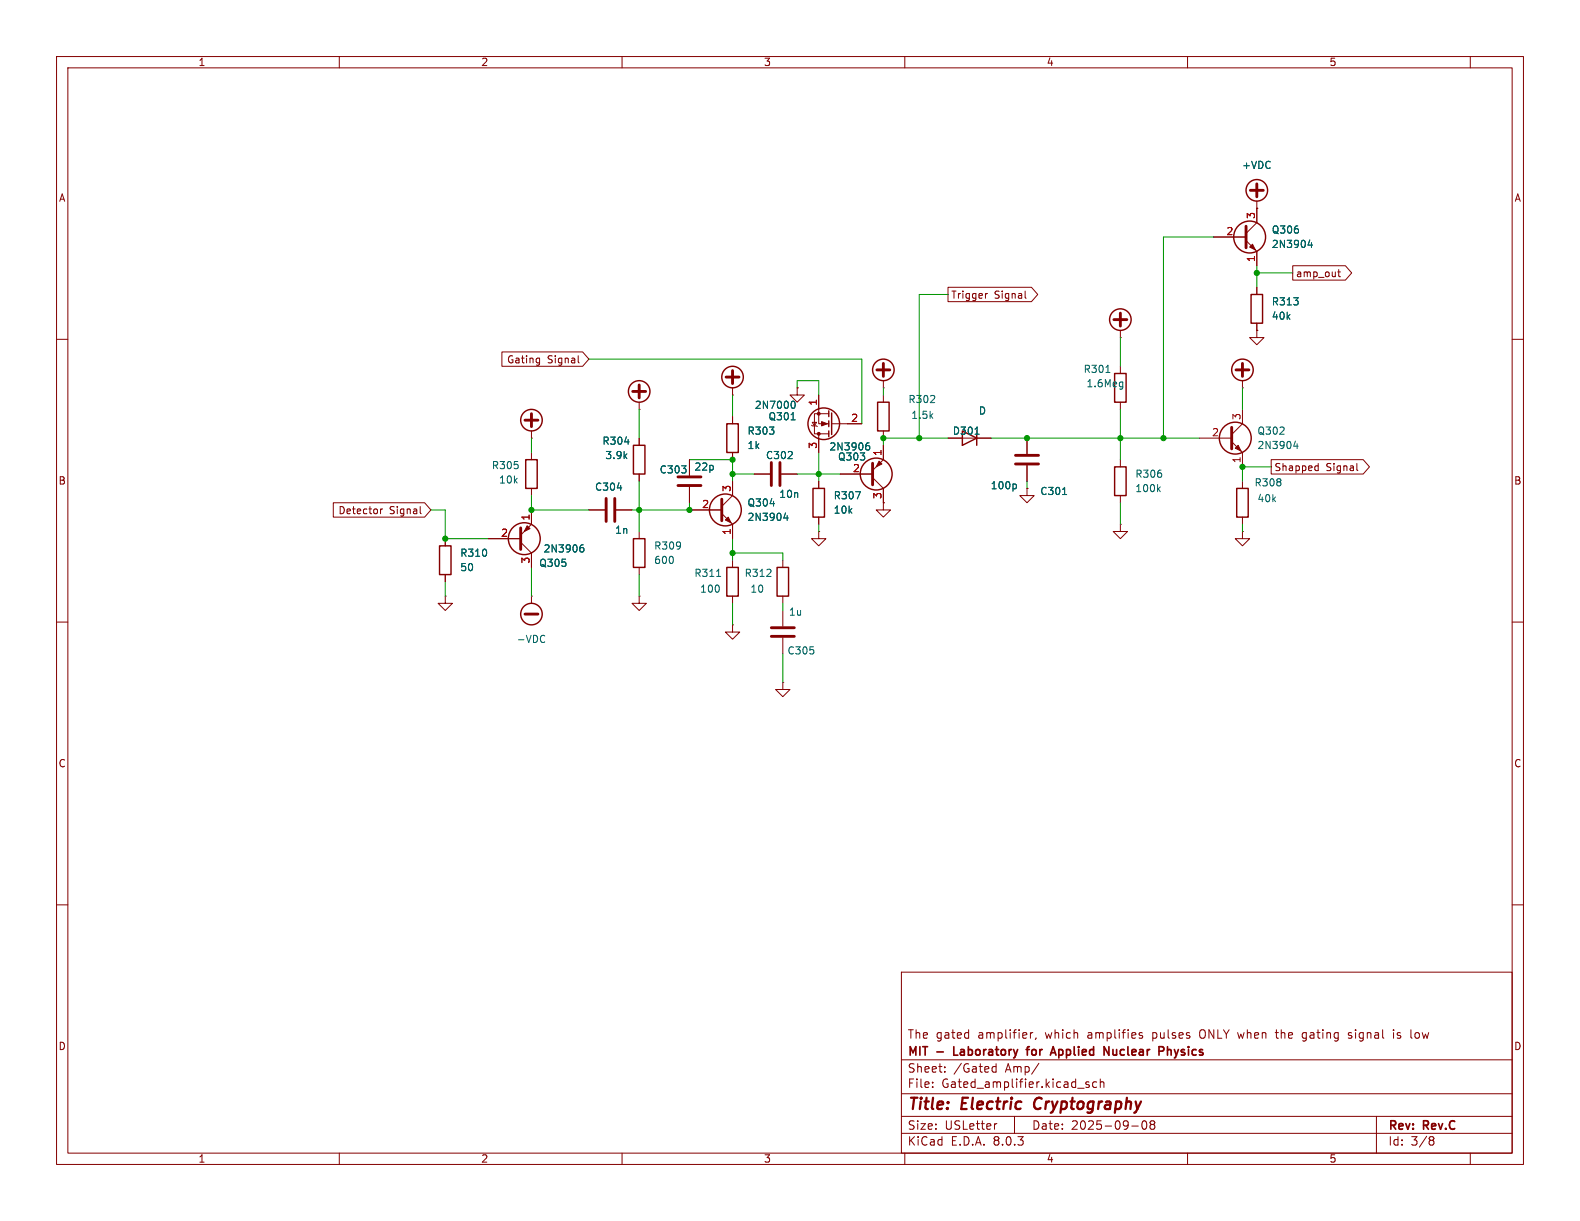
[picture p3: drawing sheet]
<svg xmlns="http://www.w3.org/2000/svg" width="279mm" height="216mm" viewBox="0 0 279 216" stroke-linecap="round" stroke-linejoin="round" font-family="sans-serif">
<g fill="none" stroke="#840000" stroke-width=".18">
<path d="M10 10h259.4v195.9h-259.4zM12 12h255.4v191.9h-255.4zM60 10v2M110 10v2M160 10v2M210 10v2M260 10v2M222.2 36.8h.1M222.2 35.6v3.8l-1.9 1.9M10 60h2M167.6 50.8h14.8l1.1 1.3-1.1 1.2h-14.8zM174.6 51.9l-.3 .1"/>
<path d="M181.3 51.5v1.1l.2 .1M198.1 59.7h.1M198.1 58.4v1.3M214.6 41.9h5.7M220.3 42.5l1.9 2v2.5M222.2 58.4v1.3h1.3l-1.3 1.3-1.2-1.3h1.2M222.2 58.4h.1M222.2 50.8v1.3M222.2 57.2v1.2M228.6 47h9.3l1.1 1.3-1.1 1.2h-9.3zM236.6 48.1h.4M236.7 47.7v1l.3 .2"/>
<path d="M267.4 60h2M88.8 62.2h14.2l1.1 1.3-1.1 1.3h-14.2zM94 77.5h.1M94 76.2v1.3M95.3 63.3l.1 .1M95.4 63.3v1.1l-.1 .1M95.4 64.1l-.1 .1M102.2 62.9v1.1l.2 .2M113 72.4h.1M113 71.1v1.3M113 77.5v1.2M129.5 69.9h.1"/>
<path d="M129.5 68.6v1.3M129.5 73.7v1.2M141 68.6v1.3h1.2l-1.2 1.2-1.3-1.2h1.3M141 68.6h.1M143.5 75.2l.1 .1h.8l.1 .1M143.6 74.7h.8l-.4 .6zM144.8 69.9v5h1.8M144.8 76.7v3.3M146.6 73.2h-2.6v3.5h2.6M147.1 74.9h5.3M156.2 78.7v2.6l-1.9 1.9M156.2 68.6h.1"/>
<path d="M156.2 67.3v1.3M156.2 69.9v1.2M156.2 76.2v1.3M167.6 77.5h2.6M172.7 77.5h2.6M181.6 77.5v2.8M198.1 64.8v1.2M198.1 71.1v1.3M212.1 77.5h5.7M217.8 78.1l1.9 1.9v2.6M219.7 68.6h.1M219.7 72.4v2.5l-1.9 1.9"/>
<path d="M219.7 67.3v1.3M58.9 88.9h16.2l1.1 1.3-1.1 1.2h-16.2zM67.3 90v.8M67.7 90l-.4 .2M74.3 89.6v1.1l.2 .1M78.7 95.3v1.2M86.4 95.3h5.7M92.1 95.9l1.9 1.9v2.5M94 90.2v2.5l-1.9 1.9M94 80v1.3M94 86.4v1.2M104.1 90.2h2.8"/>
<path d="M109 90.2h2.8M113 83.8v1.3M113 94v1.3M121.9 90.2h5.7M121.9 81.3v2.8M121.9 86.1v2.8M127.6 90.8l1.9 1.9v2.6M129.5 80v1.3M129.5 85.1v2.5l-1.9 1.9M129.5 99.1v1.2M133.3 83.8h2.8M138.2 83.8h2.8"/>
<path d="M138.4 99.1v1.2M144.8 94v1.3h1.2l-1.2 1.2-1.3-1.2h1.3M144.8 94h.1M144.8 85.1v1.3M144.8 91.4v1.3M148.6 83.8h5.7M154.3 84.5l1.9 1.9v2.5M156.2 88.9v1.3h1.3l-1.3 1.2-1.3-1.2h1.3M156.2 88.9h.1M181.6 86.4v1.2h1.3l-1.3 1.3-1.3-1.3h1.3M181.6 86.4h.1M181.6 82.3v2.8"/>
<path d="M198.1 92.7v1.3h1.3l-1.3 1.3-1.3-1.3h1.3M198.1 92.7h.1M198.1 81.3v1.3M198.1 87.6v1.3M219.7 94v1.3h1.3l-1.3 1.2-1.3-1.2h1.3M219.7 94h.1M219.7 85.1v1.3M219.7 91.4v1.3M224.8 81.3h16.3l1.1 1.3-1.1 1.2h-16.3zM232.7 82.4h.4M233.1 82v1.2M233.1 83.2h-.4"/>
<path d="M239.9 82v1l.2 .2M10 110h2M78.7 105.4v1.3h1.3l-1.3 1.3-1.2-1.3h1.2M78.7 105.4h.1M78.7 101.6v1.3M94 105.4h.1M94 105.4v1.3M113 105.4v1.3h1.3l-1.3 1.3-1.2-1.3h1.2M113 105.4h.1M113 100.3v1.3M129.5 110.5v1.3h1.3l-1.3 1.2-1.2-1.2h1.2M129.5 110.5h.1"/>
<path d="M129.5 105.4v1.3M138.4 105.4v1.3M138.4 108v2.7M138.4 112.8v2.8M267.4 110h2M138.4 120.7v1.2h1.3l-1.3 1.3-1.2-1.3h1.2M138.4 120.7h.1M10 160h2M267.4 160h2M159.4 171.9h108v32h-108zM159.4 197.4h108M159.4 193.4h108"/>
<path d="M159.4 187.4h108M164.9 192.1v.2M164.9 191.4v.1M167.1 189.4v.2M167.1 188.7v.1M175.5 189.4l.2 .2 .4-.1M176.1 188.1v1.5M176.1 188.7l-.4-.1-.2 .1M176.3 198.7l-.3 .1M179.4 197.4v3M182.2 182.6v1M182.6 182.6l-.2 .1-.2 .2"/>
<path d="M183.2 183.5l-.1 .3M183.7 188l-1.3 1.9M190.6 192.4h1.1M192.6 191.4l-.4-.1-.2 .2 .1 .2 .5 .2v.3h-.6M193.9 191.4l-.4-.1-.3 .3v.4l.2 .2h.5M194.6 191.4l.2-.1 .3 .1 .1 .9M194.6 190.8v1.5M200.1 199.1h1.2M201.4 182.9l.7 .4-.2 .3-.5-.1M202 182.7l-.4-.1-.2 .2M202.1 198.3a.81 .81 0 0 0 .3 1.4l.2-.2 .2-.4-.2-.8M203.6 198.8l-.2 .3v.3l.2 .3 .5-.1 .1-.2-.1-.4-.2-.2"/>
<path d="M203.6 198.8l-.2-.3 .2-.3 .5 .1 .1 .2-.3 .3M203.6 198.8h.3M225.5 182.6h.6M225.7 182.1v1.3l.2 .2M230.4 184l.3 .1M230.9 182.6l-.5 .1-.1 .2 .1 .5 .5 .2M238.4 183.5h.6M239 182.7l-.4-.1-.2 .2 .1 .2 .5 .2M243.4 197.4v6.5M246.4 182.1v.1M246.4 182.6v1M247.1 183.5l.1 .1"/>
<path d="M247.1 182.7v.3M250.4 182.7l-.2 .2v.4l.2 .2M60 203.9v2M110 203.9v2M159.4 200.4h108M160 203.9v2M210 203.9v2M253 201h.3l.3 .3-.3 .3M253 201.6h.3M253.3 201.6l.2 .2 .1 .4-.3 .3h-.3M260 203.9v2"/>
</g>
<path d="M183.2 194.4a1.27 1.27 0 0 0-.1 1.6" fill="none" stroke="#840000" stroke-width=".4"/>
<path d="M168.7 185.1v1.5h.7M181.5 185.6h.5M182 185.1l-.3 .2v1.3M185.9 186.1h.7M186.2 185.1l.5 1.5M195.2 185.1l.9 1.5v-1.5M196.8 185.6v.8l.1 .1 .3 .1M206.5 185.7l.2-.1h.3l.1 1M206.5 185.1v1.5" fill="none" stroke="#840000" stroke-width=".3"/>
<g fill="none" stroke="#840000" stroke-width=".25">
<path d="M221.2 52.1h2.1v5.1h-2.1zM112 78.7h2v5.1h-2zM128.5 74.9h2.1v5.1h-2.1zM146.6 72.6v1.1M146.6 74.4v1M146.6 76.2v1M147.1 73v3.8M155.2 71.1h2v5.1h-2zM170.2 76.2l2.5 1.3-2.5 1.2zM172.7 76.2v2.5M197.1 66h2v5.1h-2zM77.7 96.5h2.1v5.1h-2.1z"/>
<path d="M93 81.3h2v5.1h-2zM112 95.3h2v5h-2zM143.8 86.4h2v5h-2zM197.1 82.6h2v5h-2zM218.7 86.4h2v5h-2zM128.5 100.3h2.1v5.1h-2.1zM137.4 100.3h2v5.1h-2z"/>
<circle cx="222.2" cy="33.7" r="1.9"/>
<circle cx="198.1" cy="56.5" r="1.9"/>
<circle cx="221" cy="41.9" r="2.82"/>
<circle cx="94" cy="74.3" r="1.9"/>
<circle cx="113" cy="69.2" r="1.9"/>
<circle cx="129.5" cy="66.7" r="1.9"/>
<circle cx="145.7" cy="74.9" r="2.79"/>
<circle cx="156.2" cy="65.4" r="1.9"/>
<circle cx="218.4" cy="77.5" r="2.82"/>
<circle cx="219.7" cy="65.4" r="1.9"/>
<circle cx="92.7" cy="95.2" r="2.82"/>
<circle cx="128.3" cy="90.2" r="2.82"/>
<circle cx="154.9" cy="83.8" r="2.82"/>
<circle cx="94" cy="108.6" r="1.9"/>
</g>
<g fill="none" stroke="#006464" stroke-width=".18">
<path d="M231.6 42.4l-.3 .9h.8M231.9 42.9v.9M110.5 78.1h.8M139.9 74.2h.7M140.1 71l.1-.1a.68 .68 0 0 1 .4 .7 .68 .68 0 0 1-.4 .6l-.1-.1M153.2 78.8h.4l.2 .2-.1 .5h-.5M153.7 78.3l-.4 .1M172.4 76.8h.7M195.6 65.9h.7M198.4 67.6h.1M198.5 67.6v1l-.1 .2M198.5 68.3l-.1 .1"/>
<path d="M229.1 78l-.3 .9h.8M229.4 78.5v.8M102.7 96.9l.3-.1 .3 .3-.2 .4h-.4M103.1 96.3l-.4 .2M109.2 86.3h.7M138.9 90.7l-.3 .9h.8M139.2 91.2v.8M151.3 86.9h.8l-.5 1.3M179.5 85.6l.2 .2v.4l-.2 .2M187.9 87.4h.7M204.8 86.5l.4 .4M205.2 86.1l-.5 .5"/>
<path d="M96.1 112.3l.2 .2M96.3 113.5l-.2 .1M126.7 101.9h.7"/>
</g>
<g fill="#840000" stroke="#840000" stroke-width=".18">
<path d="M145.3 74.5l1 .4-1 .4z"/>
<path d="M155.4 81.5l.6 .5-1.1 .6z"/>
<path d="M128.3 91.9l.5-.5 .5 1.1z"/>
<path d="M93.2 93l.5 .5-1 .5z"/>
<path d="M221 43.7l.5-.5 .5 1z"/>
<path d="M218.4 79.2l.5-.5 .6 1.1z"/>
<circle cx="144.8" cy="73.2" r=".25"/>
<circle cx="144.8" cy="76.7" r=".25"/>
</g>
<g fill="none" stroke="#840000" stroke-width=".51">
<path d="M221.1 33.7h2.3M222.2 32.5v2.3M197 56.5h2.3M198.1 55.4v2.3M220.3 40v3.8M92.8 74.3h2.3M94 73.2v2.2M111.9 69.2h2.3M113 68.1v2.3M128.4 66.7h2.3M129.5 65.5v2.3M155.1 65.4h2.3"/>
<path d="M156.2 64.3v2.2M217.8 75.6v3.8M218.6 65.4h2.3M219.7 64.3v2.2M92.1 93.3v3.9M107.2 88.1v4.1M108.7 88.1v4.1M119.9 84.3h4.1M119.9 85.9h4.1M127.6 88.3v3.8M136.4 81.8v4.1M137.9 81.8v4.1"/>
<path d="M154.3 81.9v3.8M179.6 80.5h4M179.6 82h4M92.8 108.6h2.3M136.4 111h4.1M136.4 112.5h4.1"/>
</g>
<g fill="none" stroke="#009600" stroke-width=".18">
<path d="M167.6 52.1h-5v25.4M198.1 59.7v5.1M214.6 41.9h-8.9v35.6M222.2 47v3.8M222.2 48.3h6.4M94 77.5v2.5M104.1 63.5h48.3v11.4M113 72.4v5.1M129.5 69.9v3.8M141 68.6v-1.3h3.8v2.6M156.2 68.6v1.3M167.6 77.5h-11.4v1.2"/>
<path d="M175.3 77.5h36.8M198.1 72.4v8.9M219.7 68.6v3.8M76.2 90.2h2.5v5.1h7.7M94 87.6v2.6h10.1M113 85.1v8.9M121.9 88.9v1.3h-10.1M121.9 81.3h7.6v3.8M129.5 83.8h3.8M129.5 95.3v3.8M129.5 97.8h8.9v1.3M141 83.8h7.6"/>
<path d="M144.8 80v5.1M144.8 92.7v1.3M181.6 85.1v1.3M198.1 88.9v3.8M219.7 92.7v1.3M224.8 82.6h-5.1v2.5M78.7 102.9v2.5M94 100.3v5.1M113 101.6v3.8M129.5 106.7v3.8M138.4 106.7v1.3M138.4 115.6v5.1"/>
</g>
<g fill="#009600" stroke="#009600" stroke-width=".18">
<circle cx="144.8" cy="83.8" r=".46"/>
<circle cx="156.2" cy="77.5" r=".46"/>
<circle cx="162.6" cy="77.5" r=".46"/>
<circle cx="129.5" cy="83.8" r=".46"/>
<circle cx="205.7" cy="77.5" r=".46"/>
<circle cx="222.2" cy="48.3" r=".46"/>
<circle cx="198.1" cy="77.5" r=".46"/>
<circle cx="219.7" cy="82.6" r=".46"/>
<circle cx="181.6" cy="77.5" r=".46"/>
<circle cx="113" cy="90.2" r=".46"/>
<circle cx="121.9" cy="90.2" r=".46"/>
<circle cx="78.7" cy="95.3" r=".46"/>
<circle cx="94" cy="90.2" r=".46"/>
<circle cx="129.5" cy="81.3" r=".46"/>
<circle cx="129.5" cy="97.8" r=".46"/>
</g>
<g font-size="2.8" fill="#840000">
<text x="160.4" y="196.8">Title:</text>
<text x="170.1" y="196.8">Electric</text>
<text x="183.7" y="196.8">Cryptography</text>
</g>
<g font-size="2.1" fill="#840000">
<text x="160.4" y="183.9">The</text>
<text x="165.5" y="183.9">gated</text>
<text x="173" y="183.9">amplifier,</text>
<text x="185" y="183.9">which</text>
<text x="192.6" y="183.9">amplifies</text>
<text x="204.2" y="183.9">pulses</text>
<text x="212.7" y="183.9">ONLY when</text>
<text x="226.5" y="183.9">the</text>
<text x="231.3" y="183.9">gating</text>
<text x="239.6" y="183.9">signal</text>
<text x="247.7" y="183.9">is</text>
<text x="250.9" y="183.9">low</text>
<text x="160.4" y="189.9">Sheet:</text>
<text x="160.4" y="187.1">MIT</text>
<text x="165.7" y="187.1">-</text>
<text x="168.6" y="189.9">/Gated</text>
<text x="169.3" y="187.1">Laboratory</text>
<text x="177.9" y="189.9">Amp/</text>
<text x="182.9" y="187.1">for</text>
<text x="187.8" y="187.1">Applied</text>
<text x="197.7" y="187.1">Nuclear</text>
<text x="208" y="187.1">Physics</text>
<text x="160.4" y="192.6">File:</text>
<text x="166.5" y="192.6">Gated_amplifier.kicad_sch</text>
<text x="160.4" y="202.8">KiCad</text>
<text x="160.4" y="200">Size:</text>
<text x="167.1" y="200">USLetter</text>
<text x="168.1" y="202.8">E.D.A.</text>
<text x="175.7" y="202.8">8.0.3</text>
<text x="182.4" y="200">Date:</text>
<text x="189.4" y="200">2025-09-08</text>
<text x="245.4" y="200.2">Rev:</text>
<text x="245.4" y="202.8">Id:</text>
<text x="249.5" y="202.8">3/8</text>
<text x="251.8" y="200.2">Rev.C</text>
</g>
<g font-size="1.8" fill="#840000">
<text x="35" y="11.9">1</text>
<text x="85" y="11.9">2</text>
<text x="135" y="11.9">3</text>
<text x="185" y="11.9">4</text>
<text x="235" y="11.9">5</text>
<text x="10.3" y="35.9">A</text>
<text x="267.7" y="35.9">A</text>
<text x="168.1" y="53">Trigger</text>
<text x="175.8" y="53">Signal</text>
<text x="229.1" y="49.2">amp_out</text>
<text x="89.6" y="64.5">Gating</text>
<text x="96.8" y="64.5">Signal</text>
<text x="225.3" y="83.5">Shapped</text>
<text x="234.5" y="83.5">Signal</text>
<text x="10.3" y="85.9">B</text>
<text x="267.7" y="85.9">B</text>
<text x="59.8" y="91.1">Detector</text>
<text x="68.8" y="91.1">Signal</text>
<text x="10.3" y="135.9">C</text>
<text x="267.7" y="135.9">C</text>
<text x="10.3" y="185.9">D</text>
<text x="267.7" y="185.9">D</text>
<text x="35" y="205.8">1</text>
<text x="85" y="205.8">2</text>
<text x="135" y="205.8">3</text>
<text x="185" y="205.8">4</text>
<text x="235" y="205.8">5</text>
</g>
<g font-size="1.8" fill="#006464">
<text x="219.5" y="30.1">+VDC</text>
<text x="224.8" y="41.5">Q306</text>
<text x="224.8" y="44">2N3904</text>
<text x="224.8" y="54.2">R313</text>
<text x="224.8" y="56.7">40k</text>
<text x="160.5" y="71.5">R302</text>
<text x="191.5" y="66.1">R301</text>
<text x="192" y="68.7">1.6Meg</text>
<text x="132.1" y="77.1">R303</text>
<text x="133.4" y="72.5">2N7000</text>
<text x="135.8" y="74.5">Q301</text>
<text x="161" y="74.3">1.5k</text>
<text x="168.4" y="77.1">D301</text>
<text x="173" y="73.5">D</text>
<text x="222.3" y="77.1">Q302</text>
<text x="86.9" y="83.2">R305</text>
<text x="106.4" y="78.8">R304</text>
<text x="106.9" y="81.4">3.9k</text>
<text x="116.6" y="83.9">C303</text>
<text x="122.7" y="83.4">22p</text>
<text x="132.1" y="79.6">1k</text>
<text x="135.4" y="81.4">C302</text>
<text x="146.6" y="79.9">2N3906</text>
<text x="148.1" y="81.6">Q303</text>
<text x="222.3" y="79.6">2N3904</text>
<text x="88.1" y="85.7">10k</text>
<text x="105.1" y="87">C304</text>
<text x="132.1" y="89.8">Q304</text>
<text x="137.7" y="88.2">10n</text>
<text x="147.3" y="88.5">R307</text>
<text x="175.1" y="86.7">100p</text>
<text x="183.9" y="87.7">C301</text>
<text x="200.7" y="84.7">R306</text>
<text x="200.7" y="87.2">100k</text>
<text x="221.8" y="86.2">R308</text>
<text x="222.3" y="89">40k</text>
<text x="108.7" y="94.6">1n</text>
<text x="132.1" y="92.3">2N3904</text>
<text x="147.3" y="91">10k</text>
<text x="81.3" y="98.7">R310</text>
<text x="81.3" y="101.2">50</text>
<text x="95.3" y="100.4">Q305</text>
<text x="96" y="97.9">2N3906</text>
<text x="115.6" y="97.4">R309</text>
<text x="115.6" y="99.9">600</text>
<text x="122.7" y="102.2">R311</text>
<text x="123.7" y="105">100</text>
<text x="131.6" y="102.2">R312</text>
<text x="132.6" y="105">10</text>
<text x="91.3" y="113.9">-VDC</text>
<text x="139.4" y="109.1">1u</text>
<text x="139.2" y="115.9">C305</text>
</g>
<g font-size="1.8" fill="#a90000">
<text x="216.8" y="41.7">2</text>
<text x="222" y="38.8" transform="rotate(-90 222 38.8)">3</text>
<text x="222" y="46.4" transform="rotate(-90 222 46.4)">1</text>
<text x="144.5" y="71.8" transform="rotate(-90 144.5 71.8)">1</text>
<text x="150.4" y="74.7">2</text>
<text x="214.2" y="77.2">2</text>
<text x="219.5" y="74.4" transform="rotate(-90 219.5 74.4)">3</text>
<text x="144.5" y="79.4" transform="rotate(-90 144.5 79.4)">3</text>
<text x="150.7" y="83.6">2</text>
<text x="156" y="80.7" transform="rotate(-90 156 80.7)">1</text>
<text x="219.5" y="82" transform="rotate(-90 219.5 82)">1</text>
<text x="124.1" y="89.9">2</text>
<text x="129.3" y="87.1" transform="rotate(-90 129.3 87.1)">3</text>
<text x="156" y="88.3" transform="rotate(-90 156 88.3)">3</text>
<text x="88.5" y="95">2</text>
<text x="93.7" y="92.1" transform="rotate(-90 93.7 92.1)">1</text>
<text x="129.3" y="94.7" transform="rotate(-90 129.3 94.7)">1</text>
<text x="93.7" y="99.8" transform="rotate(-90 93.7 99.8)">3</text>
</g>
</svg>
